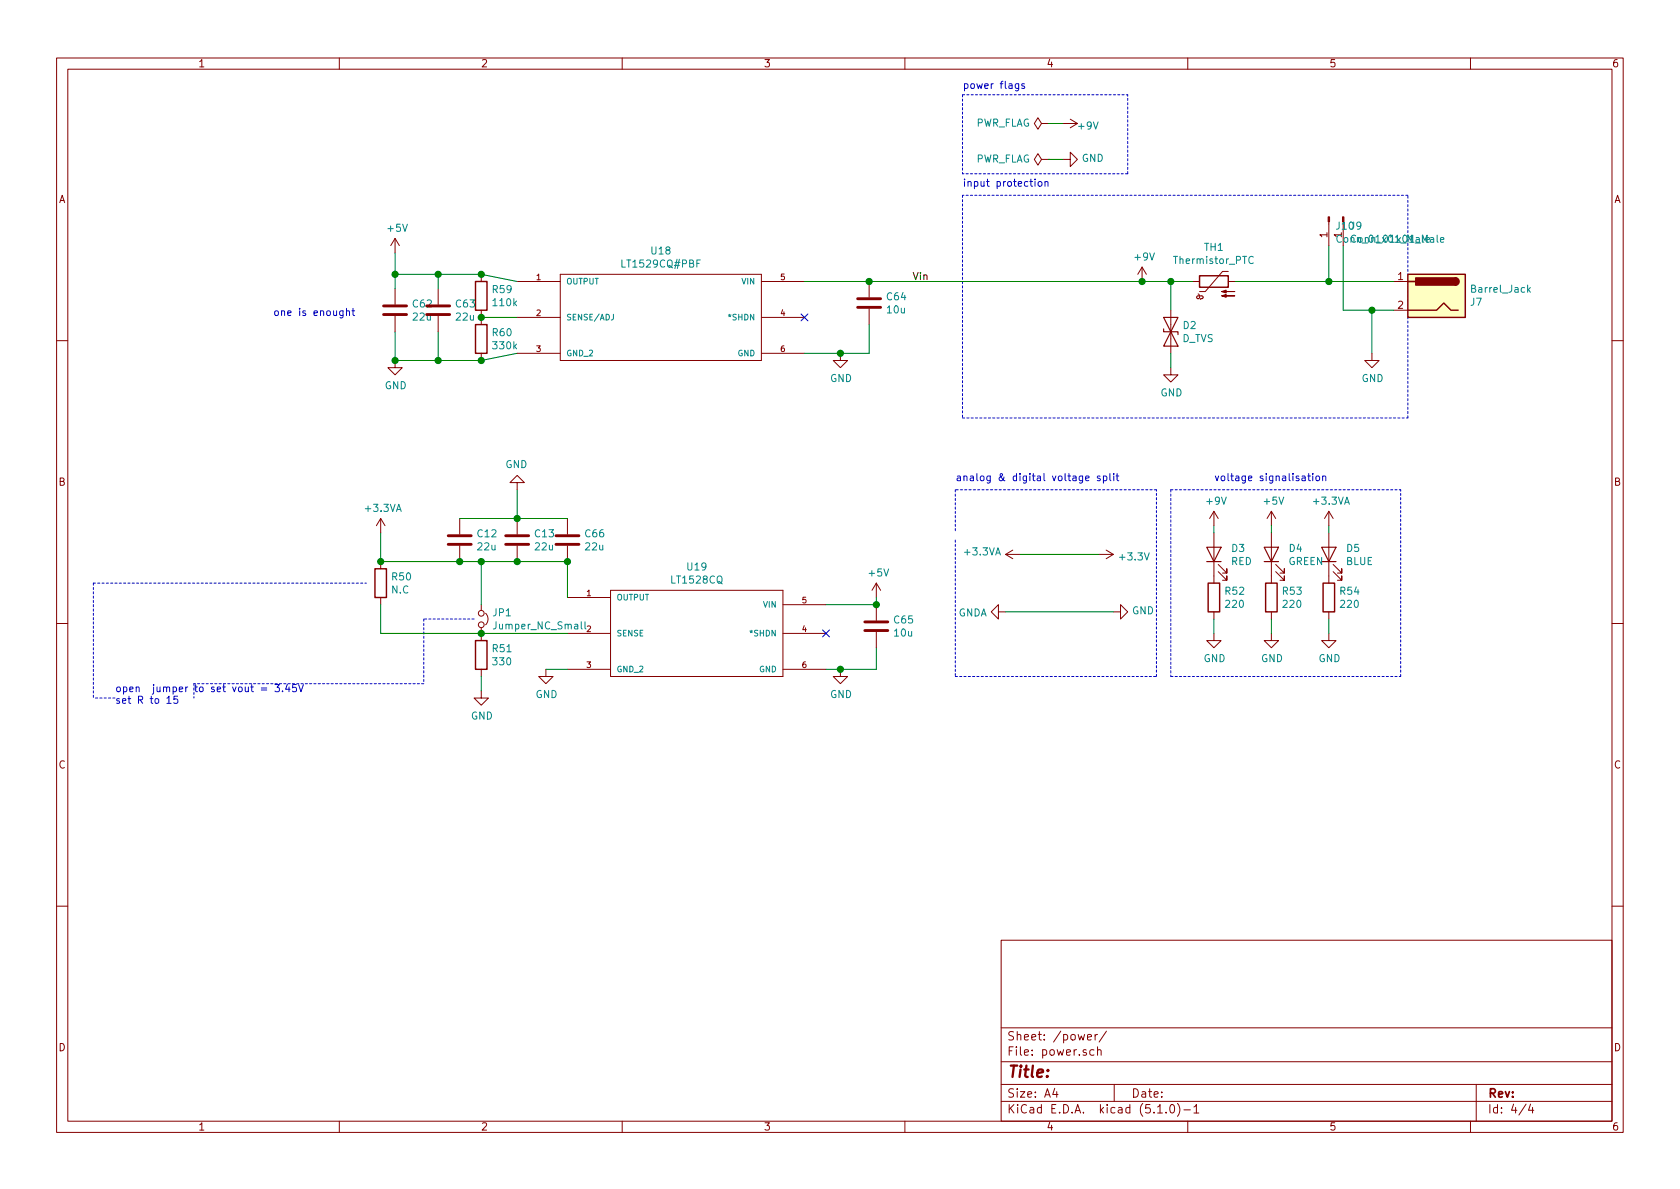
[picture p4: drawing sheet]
<svg xmlns="http://www.w3.org/2000/svg" width="297mm" height="210mm" viewBox="0 0 297 210" stroke-linecap="round" stroke-linejoin="round" font-family="sans-serif">
<g fill="none" stroke="#840000" stroke-width=".18">
<path d="M10 10.3h277v189.9h-277zM12 12.2h273v186.1h-273zM60 10.3v1.9M110 10.3v1.9M160 10.3v1.9M210 10.3v1.9M260 10.3v1.9M184.1 28.2l-.6-1-.6 1 .6 1 .6-1h1.3M184.1 21.8l-.6-1-.6 1 .6 1.1 .6-1.1h1.3M185.4 28.2h.1M185.4 21.8h.1M188 28.2h1.2v-1.3l1.3 1.3-1.3 1.3v-1.3"/>
<path d="M188 21.8h2.5M189.2 21.1l1.3 .7M190.5 21.8l-1.3 .8M234.9 39.2v4.2M237.5 39.6v3.8M69.8 42.2v2.5M69.8 51v2.8M69.8 55.9v2.8M69.8 42.2l-.7 1.2M69.8 42.2l.8 1.2M77.5 51v2.8M77.5 55.9v2.8"/>
<path d="M85.1 48.5v1.3M85.1 54.9v2.5M91.4 49.8h7.7M91.4 56.1h7.7M99.1 48.5h35.5v15.2h-35.5zM134.6 49.8h7.6M134.6 56.1h7.6M153.7 49.8v2.8M153.7 54.6v2.8M201.9 47.2l-.7 1.3M201.9 47.2v2.6M201.9 47.2l.8 1.3"/>
<path d="M207 54.9v7.6M210.8 49.8h1.3M211.8 52l.2 .1 .1 .4-.1 .3h-.3l-.1-.3 .2-.2h.7l.2 .2-.1 .3h-.3l-.1 .2M217.2 48h-1l-3.1 3.6h-1M217.2 49.8h1.2M246.4 49.8h2.5M246.4 54.9h2.5M10 60.2h2M69.8 63.7v1.3h1.3l-1.3 1.3-1.2-1.3h1.2M85.1 62.5v1.2M91.4 62.5h7.7M134.6 62.5h7.6"/>
<path d="M148.6 62.5v1.2h1.3l-1.3 1.3-1.3-1.3h1.3M207 65v1.3h1.3l-1.3 1.3-1.3-1.3h1.3M242.6 62.5v1.2h1.2l-1.2 1.3-1.3-1.3h1.3M285 60.2h2M67.3 91.7v2.5M67.3 99.3v1.3M67.3 91.7l-.8 1.3M67.3 91.7l.8 1.3M81.3 91.7v2.8M81.3 96.5v2.8M91.4 85.3h1.3l-1.3-1.2-1.2 1.2h1.2v1.3M91.4 91.7v2.8"/>
<path d="M91.4 96.5v2.8M100.3 91.7v2.8M100.3 96.5v2.8M177.8 98h2.5M177.8 98l1.3 .8M179.1 97.3l-1.3 .7M194.3 98h2.5M195.6 97.3l1.2 .7M196.8 98l-1.2 .8M214.6 90.4v2.6M214.6 94.2v8.9M214.6 90.4l-.7 1.3"/>
<path d="M214.6 90.4l.8 1.3M215.4 99.8l1.5 1.5v-.7v.7h-.7M224.8 90.4l-.8 1.3M224.8 90.4v2.6M224.8 94.2v8.9M224.8 90.4l.8 1.3M225.6 99.8l1.5 1.5v-.7v.7h-.8M234.9 90.4v2.6M234.9 94.2v8.9M234.9 90.4l-.7 1.3M234.9 90.4l.8 1.3M235.7 99.8l1.5 1.5v-.7v.7h-.7"/>
<path d="M10 110.3h2M67.3 105.7v1.2M85.1 106.9v1M85.1 111v2.3M85.1 118.4v1.2M85.9 108.5a1.41 1.41 0 0 1 0 2M96.5 118.4v1.2h1.3l-1.3 1.3-1.3-1.3h1.3M100.3 105.7h7.6M100.3 112h7.6M100.3 118.4h7.6M107.9 104.4h30.5v15.2h-30.5zM138.4 112h7.6"/>
<path d="M138.4 118.4h7.6M138.4 106.9h7.6M148.6 118.4v1.2h1.3l-1.3 1.3-1.3-1.3h1.3M154.9 103.1l-.7 1.3M154.9 103.1v2.6M154.9 106.9v2.8M154.9 111.8v2.7M154.9 103.1l.8 1.3M176.5 108.2v-1.3l-1.2 1.3 1.2 1.3v-1.3h1.3M196.8 108.2h1.3v-1.3l1.3 1.3-1.3 1.3v-1.3M214.6 112v1.3h1.3l-1.3 1.2-1.2-1.2h1.2M214.6 108.2v1.3"/>
<path d="M215.4 101.1l1.5 1.5v-.8v.8h-.7M224.8 112v1.3h1.3l-1.3 1.2-1.3-1.2h1.3M224.8 108.2v1.3M225.6 101.1l1.5 1.5v-.8v.8h-.8M234.9 112v1.3h1.3l-1.3 1.2-1.2-1.2h1.2M234.9 108.2v1.3M235.7 101.1l1.5 1.5v-.8v.8h-.7M285 110.3h2M85.1 122.2v1.2h1.3l-1.3 1.3-1.3-1.3h1.3M10 160.2h2M177 166.3h108v32h-108zM285 160.2h2"/>
<path d="M60 198.3v1.9M110 198.3v1.9M160 198.3v1.9M177 194.8h108M177 191.8h108M177 187.8h108M177 181.8h108M186.5 192.5l-.4 1h1M186.8 193v1M192.3 183.4l.7-.1-.1-.3-.4-.1-.2 .2v.7h.6M193.4 185.7l-.4-.1-.3 .3 .1 .6 .2 .1 .4-.1M193.6 182.9v1"/>
<path d="M194.1 185.7l.2-.1 .3 .1 .1 .9M194.1 182.9l-.5 .3M194.1 185.1v1.5M195.6 182.3l-1.3 2M197 191.8v3M204.7 196.8h.8M206.2 196.7v.1M207 195.4l.3-.1a.94 .94 0 0 1 0 1.5 .82 .82 0 0 1-.3-1.4zM208.2 195.1a1.71 1.71 0 0 1 0 2.3M209.3 196.3h1.2M210 198.3v1.9M211.1 195.8l.4-.5v1.5"/>
<path d="M211.1 196.8h.9M260 198.3v1.9M261 191.8v6.5M269.8 195.2l-1.2 2M270.6 195.2l-.3 1.1h.9M271 195.8v1"/>
<circle cx="85.1" cy="108.5" r=".51"/>
<circle cx="85.1" cy="110.5" r=".51"/>
</g>
<path d="M108.5 55.6l-.1 .8-.3 .2M221.6 45.5a.51 .51 0 0 0-.6 0 .51 .51 0 0 0-.2 .6 .46 .46 0 0 0 .2 .5 .46 .46 0 0 0 .6-.1M237.2 41.7a.6 .6 0 0 0-.9 .4 .6 .6 0 0 0 .6 .7l.3-.1M237.7 42.1l.2-.1 .4 .1v.5l-.1 .2h-.3l-.2-.1zM238.9 42.1l.1-.1 .3 .1 .1 .7M238.9 42v.8M254.7 42.4l.6-.1-.1-.2-.3-.1-.2 .2 .1 .6h.4M270.2 51.2l.4 .5M270.6 50.8l-.5 .5M103.4 110v1l.2 .2" fill="none" stroke="#008484" stroke-width=".18"/>
<path d="M84.1 49.8h2v5.1h-2zM84.1 57.4h2v5.1h-2zM212.1 48.8h5.1v2h-5.1zM248.9 48.5h10.2v7.6h-10.2zM248.9 54.9h5.1l1.3-1.3 1.2 1.3h1.3M248.9 49.8h1.3M257.3 49.1a.63 .63 0 0 1 .6 .7 .63 .63 0 0 1-.6 .6M66.3 100.6h2v5.1h-2zM84.1 113.3h2v5.1h-2zM213.6 103.1h2v5.1h-2zM223.8 103.1h2v5.1h-2zM233.9 103.1h2.1v5.1h-2.1z" fill="none" stroke="#840000" stroke-width=".25"/>
<g fill="none" stroke="#008400" stroke-width=".18">
<path d="M185.4 21.8h2.6M185.4 28.2h2.6M69.8 44.7v6.3M69.8 58.7v5h15.3l6.3-1.2M69.8 48.5h15.3l6.3 1.3M77.5 48.5v2.5M77.5 58.7v5M85.1 56.1h6.3M142.2 49.8h68.6M153.7 57.4v5.1h-11.5M207 49.8v5.1M218.4 49.8h28"/>
<path d="M234.9 43.4v6.4M237.5 43.4v11.5h8.9M242.6 54.9v7.6M207 62.5v2.5M67.3 94.2v5.1h33v6.4M81.3 91.7h19M85.1 99.3v7.6M91.4 86.6v5.1M180.3 98h14M214.6 93v1.2M224.8 93v1.2M234.9 93v1.2"/>
<path d="M67.3 106.9v5.1h33M85.1 119.6v2.6M96.5 118.4h3.8M154.9 114.5v3.9h-8.9M154.9 105.7v1.2h-8.9M177.8 108.2h19M214.6 109.5v2.5M224.8 109.5v2.5M234.9 109.5v2.5"/>
</g>
<path d="M141.6 55.5l1.2 1.2M142.8 55.5l-1.2 1.2M145.4 111.4l1.3 1.2M146.7 111.4l-1.3 1.2" fill="none" stroke="#000084" stroke-width=".18"/>
<g fill="#008400" stroke="#008400" stroke-width=".25">
<circle cx="85.1" cy="112" r=".51"/>
<circle cx="67.3" cy="99.3" r=".51"/>
<circle cx="69.9" cy="63.7" r=".51"/>
<circle cx="77.5" cy="48.5" r=".51"/>
<circle cx="77.5" cy="63.7" r=".51"/>
<circle cx="85.1" cy="99.3" r=".51"/>
<circle cx="69.9" cy="48.5" r=".51"/>
<circle cx="201.9" cy="49.8" r=".51"/>
<circle cx="154.9" cy="106.9" r=".51"/>
<circle cx="148.6" cy="118.4" r=".51"/>
<circle cx="153.7" cy="49.8" r=".51"/>
<circle cx="148.6" cy="62.5" r=".51"/>
<circle cx="207" cy="49.8" r=".51"/>
<circle cx="242.6" cy="54.9" r=".51"/>
<circle cx="235" cy="49.8" r=".51"/>
<circle cx="85.1" cy="56.1" r=".51"/>
<circle cx="85.1" cy="48.5" r=".51"/>
<circle cx="85.1" cy="63.7" r=".51"/>
<circle cx="100.3" cy="99.3" r=".51"/>
<circle cx="81.3" cy="99.3" r=".51"/>
<circle cx="91.4" cy="99.3" r=".51"/>
<circle cx="91.4" cy="91.7" r=".51"/>
</g>
<g fill="none" stroke="#0000c2" stroke-width=".18">
<path d="M180.1 14.8v1l-.2 .3-.3-.1M180.1 14.9l-.4-.1-.2 .2 .1 .6h.5M181.1 14.9l-.3-.1-.2 .2 .1 .2 .4 .1v.3h-.5M183 31.7v.1M183 32.1v.8M183.7 32.2l.3-.1 .2 .2-.1 .6h-.3l-.3-.2zM184.8 32.2l.1-.1 .3 .1 .1 .7M184.8 32.1v.8M60.7 55l-.1 1.1-.2 .1h-.3M60.7 55h-.4l-.3 .2 .2 .5h.5M61.3 55.1l.1-.1h.3l.1 .8M61.3 54.5v1.3"/>
<path d="M62.2 55h.5M62.4 54.5v1.1l.3 .2M191.9 84.6l.7-.1-.1-.3h-.4l-.2 .1 .1 .7h.5M194.5 84.2h-.3l-.2 .1 .1 .2 .4 .2v.3h-.5M195.1 84.2h.4l.2 .2-.1 .6h-.5M195.1 84.2v1.2M196.2 83.7v1.1l.2 .2M196.9 83.7v.2M196.9 84.2v.8M197.3 84.2h.5M197.5 83.7v1.1l.3 .2M231.2 84.2h.5"/>
<path d="M231.4 83.7v1.1l.3 .2M232.1 83.7v.2M232.1 84.2v.8M232.8 84.2h.3l.2 .2-.1 .6h-.3l-.2-.1zM233.9 84.3l.1-.1h.3l.1 .8M233.9 84.2v.8M29.5 123.5l.4-.4v1.3M29.5 124.4h.8M31.4 123.1h-.6l-.1 .6 .2-.1 .5 .1v.6l-.2 .1-.5-.1M46.2 121.7h1M46.2 122h1M48.6 121.1h.8l-.4 .4 .4 .2-.1 .6h-.5l-.2-.1"/>
<path d="M50 122.2v.1M50.8 121l-.3 .9h.8M51.1 121.5v.8M52.4 121.1h-.6l-.1 .6 .2-.2 .4 .1 .1 .6-.2 .1-.5-.1M52.8 121.1l.4 1.2 .4-1.2"/>
</g>
<g fill="none" stroke="#840000" stroke-width=".51">
<path d="M67.8 55.6h4.1M67.8 54.1h4.1M75.4 55.6h4.1M75.4 54.1h4.1M151.6 54.4h4.1M151.6 52.8h4.1M79.2 96.3h4.1M79.2 94.7h4.1M89.4 96.3h4.1M89.4 94.7h4.1M98.3 96.3h4.1M98.3 94.7h4.1"/>
<path d="M152.9 111.5h4.1M152.9 110h4.1"/>
</g>
<g fill="none" stroke="#0000c2" stroke-width=".18" stroke-dasharray=".4 .4">
<path d="M170.2 16.8v13.9M170.2 16.8h29.2M170.2 34.5v39.4M199.4 30.7v-13.9M199.4 30.7h-29.2M248.9 34.5h-78.7M170.2 73.9h78.7M248.9 73.9v-39.4M168.9 95.5v24.1M168.9 86.6v7.6M204.5 86.6h-35.6M207 86.6v33"/>
<path d="M207 86.6h40.6M16.5 103.1v20.3M16.5 103.1h48.3M74.9 109.5v11.4M83.8 109.5h-8.9M168.9 119.6h35.6M204.5 119.6v-33M207 119.6h40.6M247.6 119.6v-33M20.3 123.4h-3.8M34.3 120.9v2.5M74.9 120.9h-40.6"/>
</g>
<path d="M248.9 48.5h10.2v7.6h-10.2z" fill="#ffffc2" stroke="#ffffc2" stroke-width=".18"/>
<g fill="#840000" stroke="#840000" stroke-width=".25">
<path d="M257.3 49.1a.63 .63 0 0 1 .6 .7 .63 .63 0 0 1-.6 .6z"/>
<path d="M250.3 49.1h7v1.3h-7z"/>
</g>
<path d="M205.7 56.1h2.6l-1.3 2.6zM205.7 58.2v.5h2.6v.5M207 58.7l1.3 2.5h-2.6zM213.4 96.8h2.5l-1.3 2.5zM213.4 99.3h2.5M223.5 96.8h2.6l-1.3 2.5zM223.5 99.3h2.6M233.7 96.8h2.5l-1.3 2.5zM233.7 99.3h2.5" fill="none" stroke="#840000" stroke-width=".2"/>
<g fill="#840000" stroke="#840000" stroke-width=".18">
<path d="M216 52.3l.8-.2v.5l-.8-.3h2.3z"/>
<path d="M216 51.6l.8-.3v.5l-.8-.2h2.3z"/>
<path d="M237.4 38.3h.2v.9h-.2z"/>
<path d="M234.8 38.3h.3v.9h-.3z"/>
</g>
<text font-size="2.8" fill="#840000" x="178" y="190.5">Title:</text>
<g font-size="2.1" fill="#840000">
<text x="178" y="184">Sheet: /power/</text>
<text x="178" y="186.7">File: power.sch</text>
<text x="178" y="196.9">KiCad E.D.A. kicad (5.1.0)-1</text>
<text x="178" y="194.1">Size: A4</text>
<text x="200" y="194.1">Date:</text>
<text x="263" y="194.1">Rev:</text>
<text x="263" y="196.9">Id: 4/4</text>
</g>
<g font-size="1.8" fill="#840000">
<text x="35" y="11.9">1</text>
<text x="85" y="11.9">2</text>
<text x="135" y="11.9">3</text>
<text x="185" y="11.9">4</text>
<text x="235" y="11.9">5</text>
<text x="285" y="11.9">6</text>
<text x="10.4" y="35.9">A</text>
<text x="285.4" y="35.9">A</text>
<text x="234.7" y="42" transform="rotate(-90 234.7 42)">1</text>
<text x="237.2" y="42" transform="rotate(-90 237.2 42)">1</text>
<text x="247.2" y="49.5">1</text>
<text x="247.2" y="54.6">2</text>
<text x="10.4" y="85.9">B</text>
<text x="285.4" y="85.9">B</text>
<text x="10.4" y="135.9">C</text>
<text x="285.4" y="135.9">C</text>
<text x="10.4" y="185.9">D</text>
<text x="285.4" y="185.9">D</text>
<text x="35" y="199.9">1</text>
<text x="85" y="199.9">2</text>
<text x="135" y="199.9">3</text>
<text x="185" y="199.9">4</text>
<text x="235" y="199.9">5</text>
<text x="285" y="199.9">6</text>
</g>
<g font-size="1.8" fill="#0000c2">
<text x="170.2" y="15.7">power flags</text>
<text x="170.2" y="33">input protection</text>
<text x="48.3" y="55.9">one is enought</text>
<text x="168.9" y="85.1">analog &amp; digital voltage split</text>
<text x="214.6" y="85.1">voltage signalisation</text>
<text x="20.3" y="122.4">open jumper to set vout = 3.45V</text>
<text x="20.3" y="124.5">set R to 15</text>
</g>
<g font-size="1.8" fill="#008484">
<text x="172.4" y="22.4">PWR_FLAG</text>
<text x="190.8" y="22.9">+9V</text>
<text x="172.4" y="28.7">PWR_FLAG</text>
<text x="191.3" y="28.6">GND</text>
<text x="68.6" y="41">+5V</text>
<text x="236.3" y="40.6">J10J9</text>
<text x="110.2" y="47.3">LT1529CQ#PBF</text>
<text x="115.2" y="45">U18</text>
<text x="200.7" y="46.1">+9V</text>
<text x="207.7" y="46.7">Thermistor_PTC</text>
<text x="213" y="44.4">TH1</text>
<text x="239.4" y="42.9">Conn_01x01_Male</text>
<text x="87.1" y="51.8">R59</text>
<text x="156.9" y="53.1">C64</text>
<text x="260.4" y="51.8">Barrel_Jack</text>
<text x="73.1" y="54.4">C62</text>
<text x="73.1" y="56.7">22u</text>
<text x="80.7" y="54.4">C63</text>
<text x="80.7" y="56.7">22u</text>
<text x="87.1" y="59.5">R60</text>
<text x="87.3" y="54.1">110k</text>
<text x="156.9" y="55.4">10u</text>
<text x="209.2" y="58.2">D2</text>
<text x="260" y="54.1">J7</text>
<text x="87.3" y="61.8">330k</text>
<text x="209" y="60.5">D_TVS</text>
<text x="68" y="68.8">GND</text>
<text x="146.8" y="67.6">GND</text>
<text x="205.2" y="70.1">GND</text>
<text x="240.7" y="67.6">GND</text>
<text x="89.4" y="82.8">GND</text>
<text x="213.4" y="89.2">+9V</text>
<text x="223.6" y="89.2">+5V</text>
<text x="232.4" y="89.2">+3.3VA</text>
<text x="64.7" y="90.5">+3.3VA</text>
<text x="84.5" y="95">C12</text>
<text x="94.6" y="95">C13</text>
<text x="103.5" y="95">C66</text>
<text x="84.5" y="97.3">22u</text>
<text x="94.7" y="97.3">22u</text>
<text x="103.6" y="97.3">22u</text>
<text x="121.6" y="100.9">U19</text>
<text x="153.7" y="101.9">+5V</text>
<text x="170.7" y="98.2">+3.3VA</text>
<text x="198.1" y="99.1">+3.3V</text>
<text x="217.7" y="99.9">RED</text>
<text x="217.8" y="97.6">D3</text>
<text x="227.8" y="99.9">GREEN</text>
<text x="228" y="97.6">D4</text>
<text x="238" y="99.9">BLUE</text>
<text x="238.1" y="97.6">D5</text>
<text x="69.2" y="104.9">N.C</text>
<text x="69.4" y="102.6">R50</text>
<text x="118.8" y="103.2">LT1528CQ</text>
<text x="216.7" y="105.2">R52</text>
<text x="216.8" y="107.5">220</text>
<text x="226.8" y="105.2">R53</text>
<text x="227" y="107.5">220</text>
<text x="237" y="105.2">R54</text>
<text x="237.1" y="107.5">220</text>
<text x="87.2" y="109">JP1</text>
<text x="87.6" y="111.3">Jumper_NC_Small</text>
<text x="158.1" y="110.3">C65</text>
<text x="158.2" y="112.6">10u</text>
<text x="169.4" y="109">GNDA</text>
<text x="200.2" y="108.6">GND</text>
<text x="87.1" y="115.3">R51</text>
<text x="87.3" y="117.6">330</text>
<text x="212.8" y="117.1">GND</text>
<text x="223" y="117.1">GND</text>
<text x="233.1" y="117.1">GND</text>
<text x="94.7" y="123.4">GND</text>
<text x="146.8" y="123.4">GND</text>
<text x="83.3" y="127.2">GND</text>
</g>
<text font-size="1.8" x="161.3" y="49.5">Vin</text>
<g font-size="1.4" fill="#840000">
<text x="94.9" y="49.5">1</text>
<text x="138" y="49.5">5</text>
<text x="94.9" y="55.9">2</text>
<text x="138" y="55.9">4</text>
<text x="94.9" y="62.2">3</text>
<text x="138" y="62.2">6</text>
<text x="103.8" y="105.4">1</text>
<text x="141.9" y="106.7">5</text>
<text x="103.8" y="111.8">2</text>
<text x="141.9" y="111.8">4</text>
<text x="103.8" y="118.1">3</text>
<text x="141.9" y="118.1">6</text>
</g>
<g font-size="1.4" fill="#008484">
<text x="100.1" y="50.3">OUTPUT</text>
<text x="131.2" y="50.3">VIN</text>
<text x="100.1" y="56.6">SENSE/ADJ</text>
<text x="129.1" y="56.6">*SHDN</text>
<text x="100.1" y="63">GND_2</text>
<text x="130.5" y="63">GND</text>
<text x="109" y="106.2">OUTPUT</text>
<text x="135.1" y="107.4">VIN</text>
<text x="109" y="112.5">SENSE</text>
<text x="132.9" y="112.5">*SHDN</text>
<text x="109" y="118.9">GND_2</text>
<text x="134.3" y="118.9">GND</text>
</g>
</svg>
